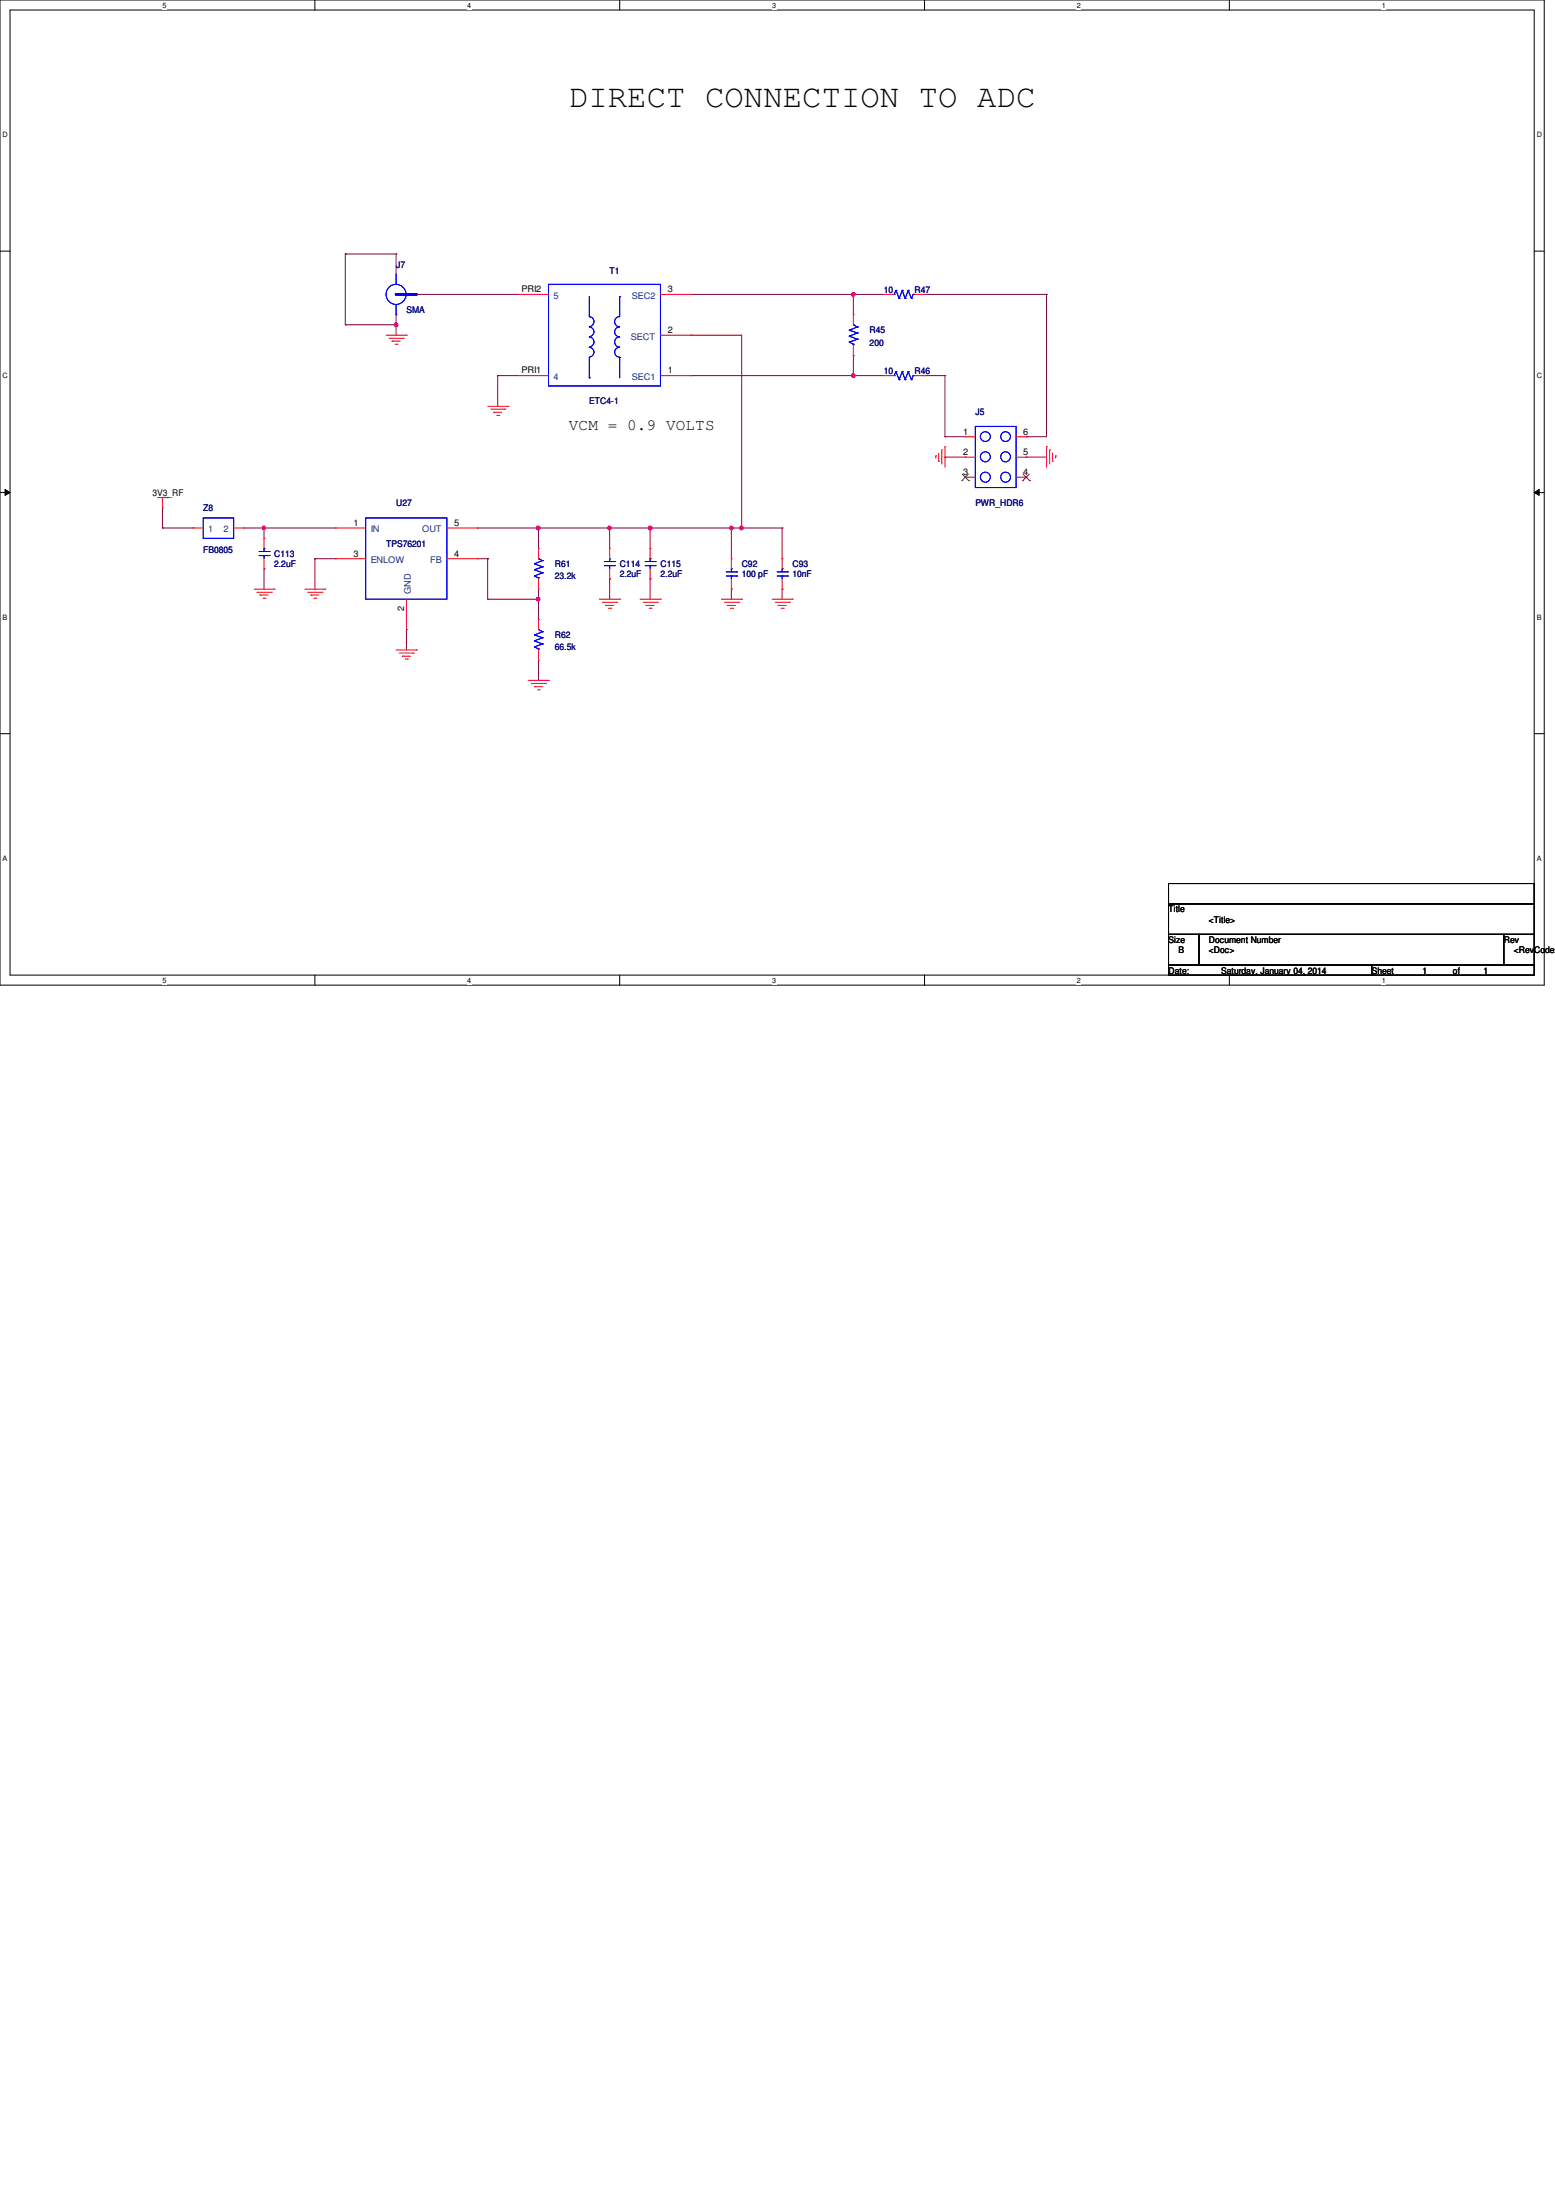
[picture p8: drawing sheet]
<svg xmlns="http://www.w3.org/2000/svg" width="210mm" height="297mm" viewBox="0 0 210 297" stroke-linecap="round" stroke-linejoin="round" font-family="sans-serif">
<path d="M0 0h208.4v133h-208.4zM1.4 1.4h205.7v130.3h-205.7z" fill="none" stroke="#000" stroke-width=".13"/>
<g fill="#fff">
<path d="M21.9 .1h.6v1.1h-.6z"/>
<path d="M21.9 131.8h.6v1.1h-.6z"/>
</g>
<path d="M42.5 0v1.4M42.5 131.7v1.3" fill="none" stroke="#000" stroke-width=".13"/>
<g fill="#fff">
<path d="M63.1 .1h.5v1.1h-.5z"/>
<path d="M63.1 131.8h.5v1.1h-.5z"/>
</g>
<path d="M83.7 0v1.4M83.7 131.7v1.3" fill="none" stroke="#000" stroke-width=".13"/>
<g fill="#fff">
<path d="M104.2 .1h.6v1.1h-.6z"/>
<path d="M104.2 131.8h.6v1.1h-.6z"/>
</g>
<path d="M124.8 0v1.4M124.8 131.7v1.3" fill="none" stroke="#000" stroke-width=".13"/>
<g fill="#fff">
<path d="M145.4 .1h.5v1.1h-.5z"/>
<path d="M145.4 131.8h.5v1.1h-.5z"/>
</g>
<path d="M165.9 0v1.4M165.9 131.7v1.3" fill="none" stroke="#000" stroke-width=".13"/>
<g fill="#fff">
<path d="M186.5 .1h.6v1.1h-.6z"/>
<path d="M186.5 131.8h.6v1.1h-.6z"/>
<path d="M.3 17.6h.8v1.1h-.8z"/>
<path d="M207.4 17.6h.8v1.1h-.8z"/>
<path d="M.3 50.2h.8v1.1h-.8z"/>
<path d="M207.4 50.2h.8v1.1h-.8z"/>
</g>
<path d="M0 33.9h1.4M207.1 33.9h1.3" fill="none" stroke="#000" stroke-width=".13"/>
<g fill="#fff">
<path d="M.3 82.8h.7v1.1h-.7z"/>
<path d="M207.4 82.8h.7v1.1h-.7z"/>
</g>
<path d="M0 66.5h1.4M.7 66.1l.7 .4-.7 .4zM207.1 66.5l.7-.4v.8zM207.1 66.5h1.3" fill="none" stroke="#000" stroke-width=".13"/>
<path d="M.7 66.1l.7 .4-.7 .4zM207.1 66.5l.7-.4v.8z" fill="#000"/>
<g fill="#fff">
<path d="M.3 115.3h.7v1.1h-.7z"/>
<path d="M207.4 115.3h.7v1.1h-.7z"/>
</g>
<path d="M0 99.1h1.4M207.1 99.1h1.3" fill="none" stroke="#000" stroke-width=".13"/>
<g fill="none" stroke="#800040" stroke-width=".13">
<path d="M46.6 34.3h.1M46.6 34.3h6.9M46.6 34.3v9.6M53.5 34.3h.1M53.5 34.3v2.7M46.6 43.9h.1M46.6 43.9h6.9M53.5 43.9h.1M53.5 43.9v1.4M127.6 61.7h.1M127.6 61.7h2.7M138.5 61.7h.1"/>
<path d="M138.5 61.7h2.8"/>
</g>
<circle cx="53.5" cy="43.9" r=".26" fill="#f0f"/>
<circle cx="53.5" cy="43.9" r=".26" fill="none" stroke="#f0f" stroke-width=".13"/>
<path d="M93.3 45.3h.1M93.3 45.3h6.8M98.7 71.3h.1M98.7 71.3v4.1" fill="none" stroke="#800040" stroke-width=".13"/>
<circle cx="98.7" cy="71.3" r=".26" fill="#f0f"/>
<circle cx="98.7" cy="71.3" r=".26" fill="none" stroke="#f0f" stroke-width=".13"/>
<path d="M93.3 39.8h.1M93.3 39.8h21.9M115.2 39.8h.1M115.2 39.8v2.7M98.7 79.5h.1M98.7 79.5v1.4M100.1 71.3h.1M100.1 71.3h5.5M105.6 71.3h.1M105.6 79.5h.1M105.6 71.3v4.1M105.6 79.5v1.4" fill="none" stroke="#800040" stroke-width=".13"/>
<circle cx="115.2" cy="39.8" r=".26" fill="#f0f"/>
<circle cx="115.2" cy="39.8" r=".26" fill="none" stroke="#f0f" stroke-width=".13"/>
<path d="M115.2 50.7h.1M115.2 50.7h4.1" fill="none" stroke="#800040" stroke-width=".13"/>
<circle cx="115.2" cy="50.7" r=".26" fill="#f0f"/>
<circle cx="115.2" cy="50.7" r=".26" fill="none" stroke="#f0f" stroke-width=".13"/>
<g fill="none" stroke="#800040" stroke-width=".13">
<path d="M53.5 39.8h.1M53.5 39.8h16.4M115.2 39.8h.1M115.2 39.8h4.1M124.8 39.8h.1M124.8 39.8h16.5M141.3 39.8h.1M141.3 39.8v19.2h-2.8M53.5 42.5h.1M53.5 42.5v1.4M67.2 50.7h.1M67.2 50.7h2.7"/>
<path d="M67.2 50.7v4.2M93.3 50.7h.1M115.2 48h.1M115.2 48v2.7h-21.9M124.8 50.7h.1M124.8 50.7h2.8M127.6 50.7h.1M127.6 59h.1M127.6 50.7v8.3M127.6 59h2.7M138.5 59h.1M35.6 71.3h.1"/>
<path d="M35.6 76.8h.1M35.6 71.3v1.4M35.6 76.8v2.7M35.6 71.3h9.7M42.5 75.4h.1M42.5 75.4v4.1M42.5 75.4h2.8M82.3 71.3h.1M82.3 71.3v2.7M54.9 85h.1M54.9 85v2.8"/>
</g>
<circle cx="82.3" cy="71.3" r=".26" fill="#f0f"/>
<circle cx="82.3" cy="71.3" r=".26" fill="none" stroke="#f0f" stroke-width=".13"/>
<path d="M72.7 71.3h.1M72.7 71.3h9.6" fill="none" stroke="#800040" stroke-width=".13"/>
<circle cx="72.6" cy="71.3" r=".26" fill="#f0f"/>
<circle cx="72.6" cy="71.3" r=".26" fill="none" stroke="#f0f" stroke-width=".13"/>
<path d="M87.8 71.3h.1M87.8 71.3v2.7" fill="none" stroke="#800040" stroke-width=".13"/>
<circle cx="87.8" cy="71.3" r=".26" fill="#f0f"/>
<circle cx="87.8" cy="71.3" r=".26" fill="none" stroke="#f0f" stroke-width=".13"/>
<path d="M100.1 45.3v26M82.3 78.1h.1M82.3 71.3h5.5M82.3 78.1v2.8M87.8 71.3h.1M87.8 78.1h.1M87.8 78.1v2.8M100.1 71.3h.1" fill="none" stroke="#800040" stroke-width=".13"/>
<circle cx="100.1" cy="71.3" r=".26" fill="#f0f"/>
<circle cx="100.1" cy="71.3" r=".26" fill="none" stroke="#f0f" stroke-width=".13"/>
<path d="M72.7 79.5v1.4M98.7 71.3h.1M98.7 71.3h1.4M72.7 80.9h.1" fill="none" stroke="#800040" stroke-width=".13"/>
<circle cx="72.6" cy="80.9" r=".26" fill="#f0f"/>
<circle cx="72.6" cy="80.9" r=".26" fill="none" stroke="#f0f" stroke-width=".13"/>
<g fill="none" stroke="#800040" stroke-width=".13">
<path d="M32.9 71.3h2.7M35.6 71.3h.1M64.4 71.3h.1M64.4 71.3h8.3M64.4 75.4h1.4M65.8 75.4h.1M65.8 75.4v5.5M72.7 71.3h.1M72.7 71.3v2.7M87.8 71.3h10.9M98.7 71.3h.1M65.8 80.9h.1"/>
<path d="M65.8 80.9h6.9v2.8M72.7 83.7h.1M72.7 89.2h.1M72.7 89.2v2.7"/>
</g>
<path d="M35.4 71.1l.2-.1 .2 .1v.4h-.2h-.2z" fill-rule="evenodd" fill="#f0f"/>
<path d="M35.4 71.1l.2-.1 .2 .1v.4h-.2h-.2z" fill="none" stroke="#f0f" stroke-width=".13"/>
<path d="M21.9 71.3h.1M21.9 68.6v2.7M21.9 71.3h4.1M26 71.3h.1" fill="none" stroke="#800040" stroke-width=".13"/>
<g fill="none" stroke="#f00" stroke-width=".13">
<path d="M69.9 39.8h.1M69.9 39.8h4.1M89.2 39.8h4.1M93.3 39.8h.1M119.3 39.8h.1M119.3 39.8h1.4M123.4 39.8h1.4M124.8 39.8h.1M52.1 45.3h2.8M52.5 45.7h1.9M52.9 46.1h.1M52.9 46.1h1.1"/>
<path d="M53.3 46.5h.3M53.6 46.5h.1M54.4 45.7h.1M54.9 45.3h.1M65.8 54.9h2.8M66.3 55.2h1.9M66.6 55.7h.1M66.6 55.7h1.1M67.1 56.1h.2M67.3 56.1h.1M68.2 55.2h.1M68.6 54.9h.1"/>
<path d="M69.9 50.7h.1M69.9 50.7h4.1M89.2 45.3h4.1M89.2 50.7h4.1M93.3 50.7h.1M93.3 45.3h.1M115.2 42.5h.1M115.2 48h.1M115.2 42.5v1.4M115.2 46.6v1.4M119.3 50.7h.1M119.3 50.7h1.4"/>
<path d="M123.4 50.7h1.4M124.8 50.7h.1M130.3 59h.1M130.3 59h1.4M137.2 59h1.3M138.5 59h.1M21.3 67.2h1.3M21.9 68.6h.1M21.9 67.2v1.4M22.6 67.2h.1M26 71.3h.1M26 71.3h1.4"/>
<path d="M31.5 71.3h1.4M32.9 71.3h.1M34.3 79.5h2.7M34.7 80h1.9M35.6 76.8h.1M35.6 72.7h.1M35.6 72.7v1.3M35.6 75.4v1.4M36.6 80h.1M37 79.5h.1M41.1 79.5h2.8M41.5 80h2"/>
<path d="M43.5 80h.1M43.9 79.5h.1M45.3 71.3h.1M45.3 75.4h.1M45.3 71.3h4.1M45.3 75.4h4.1M60.3 71.3h4.1M60.3 75.4h4.1M64.4 75.4h.1M64.4 71.3h.1M72.7 74h.1M72.7 79.5h.1"/>
<path d="M72.7 74v1.4M72.7 78.1v1.4M82.3 78.1h.1M82.3 74h.1M82.3 74v1.4M82.3 76.8v1.3M87.8 78.1h.1M87.8 74h.1M87.8 74v1.4M87.8 76.8v1.3M98.7 79.5h.1M98.7 75.4h.1"/>
<path d="M98.7 75.4v1.4M98.7 78.1v1.4M105.6 79.5h.1M105.6 75.4h.1M105.6 75.4v1.4M105.6 78.1v1.4M126.3 61.6h.1M126.3 61.6v.2M126.7 62.3h.1M126.7 61.2v1.1M127.1 60.7h.1M127.1 60.7v2"/>
<path d="M127.6 60.3h.1M127.6 60.3v2.8M130.3 61.7h.1M130.3 64.4h.1M130.3 61.7h1.4M130.3 64.4h1.4M137.2 61.7h1.3M137.2 64.4h1.3M138.5 64.4h.1M138.5 61.7h.1M141.3 60.3h.1M141.3 60.3v2.8"/>
<path d="M141.7 60.7h.1M141.7 60.7v2M142.1 62.3h.1M142.1 61.2v1.1M142.5 61.6h.1M142.5 61.6v.2M35.1 80.3h.1M35.1 80.3h1.1M35.5 80.8h.3M35.8 80.8h.1M42 80.3h.1M42 80.3h1.1"/>
<path d="M42.4 80.8h.2M42.6 80.8h.1M53.5 87.8h2.7M53.9 88.2h1.9M54.3 88.6h.1M54.3 88.6h1.1M54.7 89h.3M54.9 85h.1M54.9 80.9v4.1M55 89h.1M55.8 88.2h.1M56.2 87.8h.1"/>
<path d="M71.3 91.9h2.7M71.7 92.3h1.9M72.1 92.7h.1M72.1 92.7h1.1M72.6 93.1h.2M72.7 83.7h.1M72.7 89.2h.1M72.7 83.7v1.3M72.7 87.8v1.4M72.8 93.1h.1M73.6 92.3h.1M74 91.9h.1"/>
<path d="M80.9 80.9h2.8M81.3 81.3h1.9M81.7 81.7h.1M81.7 81.7h1.1M82.1 82.1h.3M82.4 82.1h.1M83.2 81.3h.1M83.7 80.9h.1M86.4 80.9h2.8M86.8 81.3h1.9M87.2 81.7h.1M87.2 81.7h1.1"/>
<path d="M87.6 82.1h.3M87.9 82.1h.1M88.7 81.3h.1M89.2 80.9h.1M97.4 80.9h2.7M97.8 81.3h1.9M98.2 81.7h.1M98.2 81.7h1.1M98.6 82.1h.3M98.9 82.1h.1M99.7 81.3h.1M100.1 80.9h.1"/>
<path d="M104.2 80.9h2.8M104.6 81.3h2M105 81.7h.1M105 81.7h1.1M105.5 82.1h.2M105.7 82.1h.1M106.6 81.3h.1M107 80.9h.1"/>
</g>
<path d="M157.7 119.3h49.4v2.7h-49.4zM157.7 122h49.4v4.2h-49.4zM157.7 126.2h4.1v4.1h-4.1zM157.7 130.3h27.5v1.4h-27.5zM161.8 126.2h41.2v4.1h-41.2zM185.2 130.3h21.9v1.4h-21.9zM203 126.2h4.1v4.1h-4.1z" fill="none" stroke="#000" stroke-width=".13"/>
<g fill="none" stroke="#00f" stroke-width=".13">
<path d="M53.5 37v1.4M74 38.4h15.2v13.7h-15.2zM120.7 39.8h.1M120.9 39.2h.1M120.9 39.2l.5 1.1M120.9 39.2l-.2 .6M121.8 39.2h.1M121.8 39.2l.4 1.1M121.8 39.2l-.4 1.1M122.6 39.2h.1M122.6 39.2l.4 1.1M122.6 39.2l-.4 1.1"/>
<path d="M123.3 39.8h.1M123.3 39.8l-.3 .5M53.5 41.1v1.4M79.5 51h.1M79.5 42.8h.1M79.5 46.9a.66 .66 0 0 1 .7 .7 .66 .66 0 0 1-.7 .6M79.5 42.8a.68 .68 0 0 1 .7 .6 .68 .68 0 0 1-.7 .7M79.5 45.5a.68 .68 0 0 1 .7 .7 .68 .68 0 0 1-.7 .7M79.5 44.2a.66 .66 0 0 1 .7 .6 .66 .66 0 0 1-.7 .7M79.5 40v2.8M79.5 48.3v2.7M83.7 46.9a.66 .66 0 0 0-.7 .7 .66 .66 0 0 0 .7 .6"/>
<path d="M83.7 45.5a.68 .68 0 0 0-.7 .7 .68 .68 0 0 0 .7 .7M83.7 44.2a.66 .66 0 0 0-.7 .6 .66 .66 0 0 0 .7 .7M83.7 48.3h.1M83.7 40h.1M83.7 40v2.8a.68 .68 0 0 0-.7 .6 .68 .68 0 0 0 .7 .7M83.7 48.3v2.7M114.6 46.2h.1M114.6 45.4h.1M114.6 44.6h.1M114.6 46.2l.6 .3M114.6 45.4l1.1 .4M114.6 44.6l1.1 .4"/>
<path d="M115.2 43.9h.1M115.2 46.5h.1M115.2 43.9l.5 .3M115.2 46.5v.1M115.7 45.8h.1M115.7 45h.1M115.7 44.2h.1M115.7 45.8l-1.1 .4M115.7 45l-1.1 .4M115.7 44.2l-1.1 .4M120.7 50.7h.1M120.9 50.2h.1"/>
<path d="M120.9 50.2l.5 1.1M120.9 50.2l-.2 .5M121.4 51.3h.1M121.4 40.3h.1M121.8 50.2h.1M121.8 50.2l.4 1.1M121.8 50.2l-.4 1.1M122.2 51.3h.1M122.2 40.3h.1M122.6 50.2h.1M122.6 50.2l.4 1.1M122.6 50.2l-.4 1.1"/>
<path d="M123 51.3h.1M123 40.3h.1M123.3 50.7h.1M123.3 50.7l-.3 .6M131.7 57.6h5.5v8.2h-5.5zM27.4 69.9h4.1v2.8h-4.1zM35 75h1.3M35 74.5h1.3M35.6 74h.1M35.6 75h.1M35.6 74v.5M35.6 75v.4"/>
<path d="M36.3 75h.1M36.3 74.5h.1M49.4 69.9h10.9v11h-10.9zM72.1 77.8h.1M72.1 76.9h.1M72.1 76.1h.1M72.1 77.8l.6 .2M72.1 76.9l1.1 .4M72.1 76.1l1.1 .4M72.7 75.4h.1M72.7 78h.1M72.7 75.4l.5 .3"/>
<path d="M72.7 78v.1M73.2 77.3h.1M73.2 76.5h.1M73.2 75.7h.1M73.2 77.3l-1.1 .5M73.2 76.5l-1.1 .4M73.2 75.7l-1.1 .4M81.6 76.4h1.4M81.6 75.8h1.4M82.3 75.4h.1M82.3 76.4h.1M82.3 75.4v.4"/>
<path d="M82.3 76.4v.4M83 76.4h.1M83 75.8h.1M87.1 76.4h1.3M87.1 75.8h1.3M87.8 75.4h.1M87.8 76.4h.1M87.8 75.4v.4M87.8 76.4v.4M88.4 76.4h.1M88.4 75.8h.1M98 77.8h1.4"/>
<path d="M98 77.2h1.4M98.7 76.8h.1M98.7 77.8h.1M98.7 76.8v.4M98.7 77.8v.3M99.4 77.8h.1M99.4 77.2h.1M104.9 77.8h1.4M104.9 77.2h1.4M105.6 76.8h.1M105.6 77.8h.1M105.6 76.8v.4"/>
<path d="M105.6 77.8v.3M106.3 77.8h.1M106.3 77.2h.1M72.1 87.3h.1M72.1 86.5h.1M72.1 85.7h.1M72.1 87.3l.6 .3M72.1 86.5l1.1 .5M72.1 85.7l1.1 .4M72.7 85h.1M72.7 87.6h.1M72.7 87.6v.2"/>
<path d="M72.7 85l.5 .3M73.2 87h.1M73.2 86.1h.1M73.2 85.3h.1M73.2 87l-1.1 .3M73.2 86.1l-1.1 .4M73.2 85.3l-1.1 .4"/>
<circle cx="53.5" cy="39.7" r="1.35"/>
<circle cx="133" cy="59" r=".67"/>
<circle cx="135.7" cy="58.9" r=".66"/>
<circle cx="133" cy="64.4" r=".68"/>
<circle cx="133" cy="61.7" r=".68"/>
<circle cx="135.7" cy="61.7" r=".67"/>
<circle cx="135.7" cy="64.4" r=".67"/>
</g>
<path d="M129.8 64.9h.1M129.9 64l.9 .9M130.7 64l-.9 .9M130.8 64.9h.1M138 64.9h.1M138.1 64l.9 .9M138.9 64l-.9 .9M139 64.9h.1" fill="none" stroke="#804000" stroke-width=".13"/>
<path d="M53.5 39.8h2.7" fill="none" stroke="#00f" stroke-width=".38"/>
<circle cx="53.5" cy="43.9" r=".26" fill="#f0f"/>
<circle cx="53.5" cy="43.9" r=".26" fill="none" stroke="#f0f" stroke-width=".13"/>
<circle cx="98.7" cy="71.3" r=".26" fill="#f0f"/>
<circle cx="98.7" cy="71.3" r=".26" fill="none" stroke="#f0f" stroke-width=".13"/>
<circle cx="115.2" cy="39.8" r=".26" fill="#f0f"/>
<circle cx="115.2" cy="39.8" r=".26" fill="none" stroke="#f0f" stroke-width=".13"/>
<circle cx="115.2" cy="50.7" r=".26" fill="#f0f"/>
<circle cx="115.2" cy="50.7" r=".26" fill="none" stroke="#f0f" stroke-width=".13"/>
<circle cx="82.3" cy="71.3" r=".26" fill="#f0f"/>
<circle cx="82.3" cy="71.3" r=".26" fill="none" stroke="#f0f" stroke-width=".13"/>
<circle cx="72.6" cy="71.3" r=".26" fill="#f0f"/>
<circle cx="72.6" cy="71.3" r=".26" fill="none" stroke="#f0f" stroke-width=".13"/>
<circle cx="87.8" cy="71.3" r=".26" fill="#f0f"/>
<circle cx="87.8" cy="71.3" r=".26" fill="none" stroke="#f0f" stroke-width=".13"/>
<circle cx="100.1" cy="71.3" r=".26" fill="#f0f"/>
<circle cx="100.1" cy="71.3" r=".26" fill="none" stroke="#f0f" stroke-width=".13"/>
<circle cx="72.6" cy="80.9" r=".26" fill="#f0f"/>
<circle cx="72.6" cy="80.9" r=".26" fill="none" stroke="#f0f" stroke-width=".13"/>
<path d="M35.4 71.1l.2-.1 .2 .1v.4h-.2h-.2z" fill-rule="evenodd" fill="#f0f"/>
<path d="M35.4 71.1l.2-.1 .2 .1v.4h-.2h-.2z" fill="none" stroke="#f0f" stroke-width=".13"/>
<text font-size="4.4" x="76.8" y="14.4">DIRECT CONNECTION TO ADC</text>
<text font-size="2.2" x="76.8" y="58">VCM = 0.9 VOLTS</text>
<g font-size="1.2" fill="#000080">
<text x="53.5" y="36.2">J7</text>
<text x="82.3" y="37">T1</text>
<text x="119.3" y="39.5">10</text>
<text x="123.4" y="39.5">R47</text>
<text x="54.9" y="42.3">SMA</text>
<text x="117.4" y="45">R45</text>
<text x="117.4" y="46.7">200</text>
<text x="119.3" y="50.5">10</text>
<text x="123.4" y="50.5">R46</text>
<text x="79.5" y="54.6">ETC4-1</text>
<text x="131.7" y="56">J5</text>
<text x="27.4" y="69">Z8</text>
<text x="53.5" y="68.3">U27</text>
<text x="131.7" y="68.3">PWR_HDR6</text>
<text x="27.4" y="74.6">FB0805</text>
<text x="37" y="75.2">C113</text>
<text x="37" y="76.6">2.2uF</text>
<text x="52.1" y="73.8">TPS76201</text>
<text x="74.9" y="76.6">R61</text>
<text x="83.7" y="76.6">C114</text>
<text x="83.7" y="77.9">2.2uF</text>
<text x="89.2" y="76.6">C115</text>
<text x="89.2" y="77.9">2.2uF</text>
<text x="100.1" y="76.6">C92</text>
<text x="100.1" y="77.9">100 pF</text>
<text x="107" y="76.6">C93</text>
<text x="107" y="77.9">10nF</text>
<text x="74.9" y="78.2">23.2k</text>
<text x="74.9" y="86.1">R62</text>
<text x="74.9" y="87.8">66.5k</text>
</g>
<g font-size="1.2">
<text x="70.4" y="39.5">PRI2</text>
<text x="90.1" y="39.5">3</text>
<text x="90.1" y="45">2</text>
<text x="70.4" y="50.4">PRI1</text>
<text x="90.1" y="50.4">1</text>
<text x="130" y="58.7">1</text>
<text x="138.1" y="58.7">6</text>
<text x="130" y="61.4">2</text>
<text x="130" y="64.1">3</text>
<text x="138.1" y="64.1">4</text>
<text x="138.1" y="61.4">5</text>
<text x="20.6" y="67">3V3_RF</text>
<text x="47.7" y="71">1</text>
<text x="61.3" y="71">5</text>
<text x="47.7" y="75.1">3</text>
<text x="61.3" y="75.1">4</text>
<text x="54.6" y="82.5" transform="rotate(-90 54.6 82.5)">2</text>
<text x="157.7" y="123.2">Title</text>
<text x="163.2" y="124.6">&lt;Title&gt;</text>
<text x="157.7" y="127.3">Size</text>
<text x="157.7" y="131.4">Date:</text>
<text x="159.1" y="128.7">B</text>
<text x="163.2" y="127.3">Document Number</text>
<text x="163.2" y="128.7">&lt;Doc&gt;</text>
<text x="164.8" y="131.4">Saturday, January 04, 2014</text>
<text x="185.2" y="131.4">Sheet</text>
<text x="192" y="131.4">1</text>
<text x="196.1" y="131.4">of</text>
<text x="200.2" y="131.4">1</text>
<text x="203" y="127.3">Rev</text>
<text x="204.3" y="128.7">&lt;RevCode&gt;</text>
</g>
<g font-size="1.2" fill="#004080">
<text x="74.7" y="40.3">5</text>
<text x="85.3" y="40.3">SEC2</text>
<text x="85.2" y="45.8">SECT</text>
<text x="74.7" y="51.3">4</text>
<text x="85.3" y="51.3">SEC1</text>
<text x="28.1" y="71.9">1</text>
<text x="30.2" y="71.9">2</text>
<text x="50" y="71.9">IN</text>
<text x="57" y="71.9">OUT</text>
<text x="50" y="76">ENLOW</text>
<text x="58.1" y="76">FB</text>
<text x="55.5" y="80.2" transform="rotate(-90 55.5 80.2)">GND</text>
</g>
<g font-size="1">
<text x="21.9" y="1">5</text>
<text x="63.1" y="1">4</text>
<text x="104.2" y="1">3</text>
<text x="145.4" y="1">2</text>
<text x="186.5" y="1">1</text>
<text x=".3" y="18.5">D</text>
<text x="207.4" y="18.5">D</text>
<text x=".3" y="51.1">C</text>
<text x="207.4" y="51.1">C</text>
<text x=".3" y="83.7">B</text>
<text x="207.4" y="83.7">B</text>
<text x=".3" y="116.2">A</text>
<text x="207.4" y="116.2">A</text>
<text x="21.9" y="132.7">5</text>
<text x="63.1" y="132.7">4</text>
<text x="104.2" y="132.7">3</text>
<text x="145.4" y="132.7">2</text>
<text x="186.5" y="132.7">1</text>
</g>
</svg>
